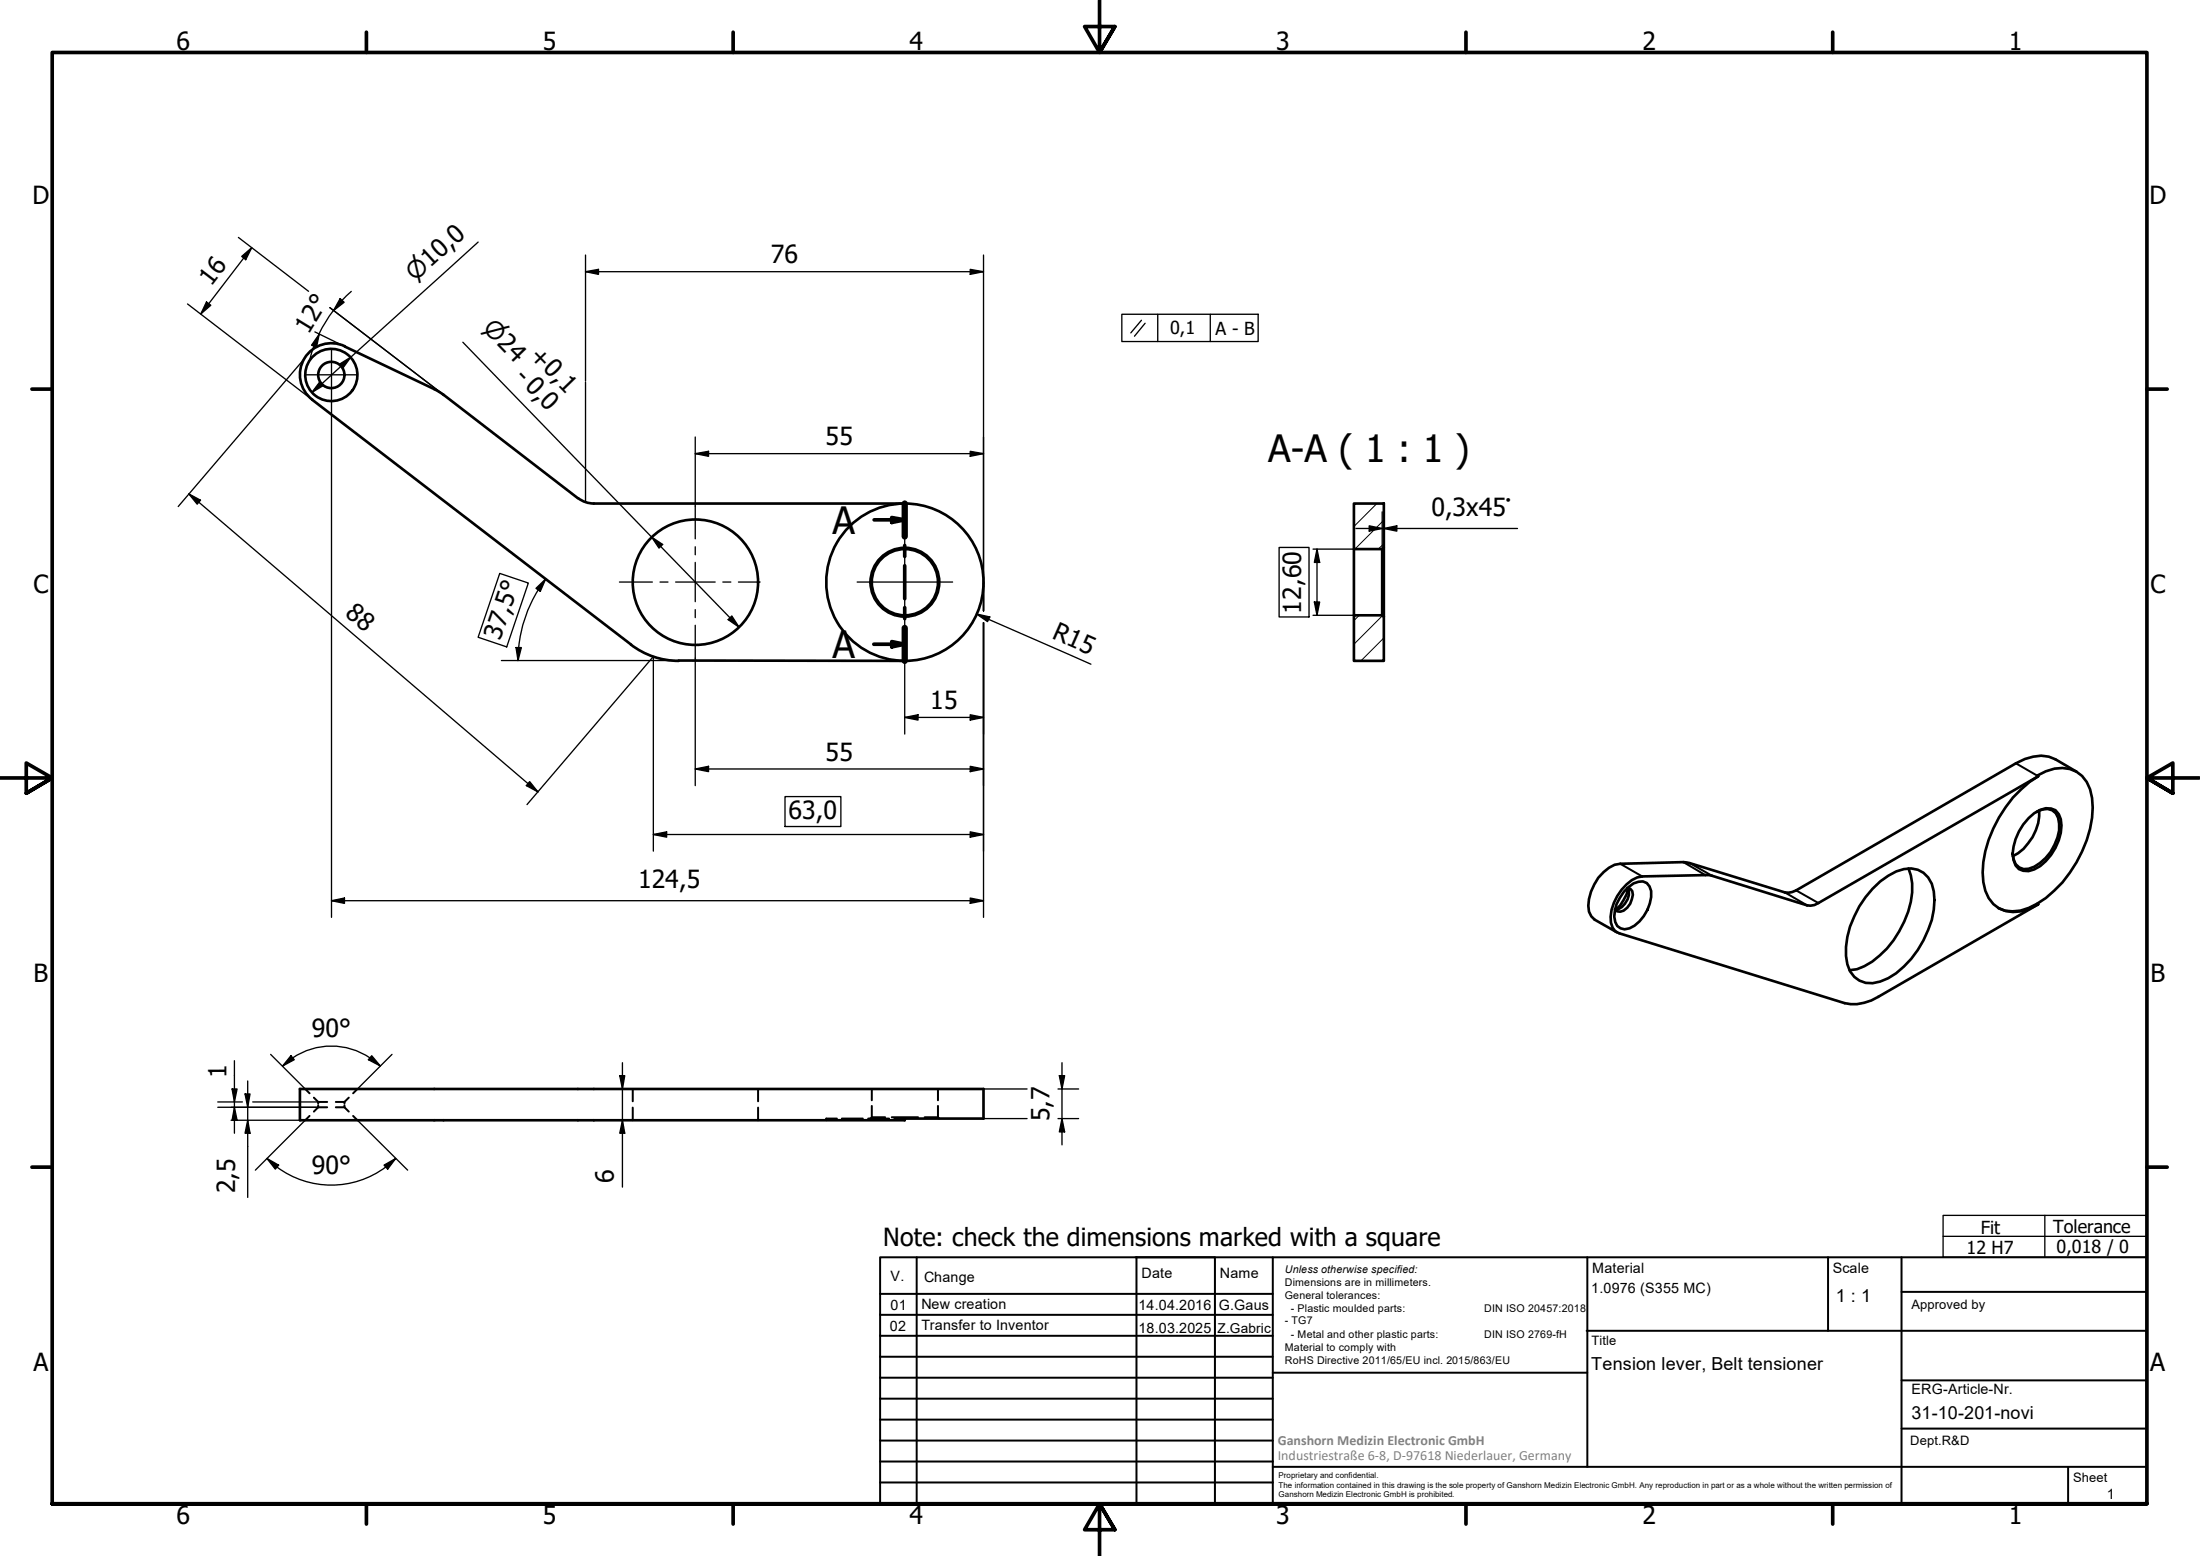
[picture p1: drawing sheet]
<svg xmlns="http://www.w3.org/2000/svg" width="420mm" height="297mm" viewBox="0 0 420 297" stroke-linecap="round" stroke-linejoin="round" font-family="sans-serif">
<!-- layer: Hatch (ISO) -->
<path d="M263 96.1l-4.4 4.4M264.3 99.3l-5.5 5.5M259.6 117.5l-1 1M264 117.5l-5.4 5.5M264.3 103.8l-1.1 1M264.3 121.8l-4.4 4.4" fill="none" stroke="#000" stroke-width=".19"/>
<!-- layer: Visible (ISO) -->
<g fill="none" stroke="#000" stroke-width=".51">
<path d="M65.8 66.2l17.1 8.1M65.9 66.1a6 6 0 0 0-7.7 2.3 6 6 0 0 0 1.4 7.9l60.9 46.7a14.8 14.8 0 0 0 9.1 3.2M83 74.3l1.7 1.1M84.7 75.4l25.7 19.7M110.4 95.1l1.4 .8 1.6 .2M113.4 96.1h59.4M258.6 96.1h5.7v8.5l-.3 .2h-5.4zM258.6 104.8v21.4h5.7v-8.5l-.3-.2h-5.4M264 104.8v12.7M264.3 104.6v13.1M129.6 126.1l43.2 .1M387.4 156.2a4.9 4.9 0 0 1 4.3-1.8 2.93 2.93 0 0 1 2 3.2 10 10 0 0 1-5.2 8.4 2.65 2.65 0 0 1-3.9-1.8 8.7 8.7 0 0 1 1.8-6.8z"/>
<path d="M388.9 155a2.6 2.6 0 0 1 4.2 1.1 8.6 8.6 0 0 1-3.5 8.7 3.5 3.5 0 0 1-4 .8l-.7-.6-.3-1-.2-1.1M389.3 148.2l-42.8 24.6h-1.4l-18.7-5.7-12.8 .2a5.9 5.9 0 0 0-3.9 2.5 8.8 8.8 0 0 0-2 6.3l.3 1 .5 .7 .7 .4 43.1 13.3a8.1 8.1 0 0 0 6.4-1.2l30.6-17.7M389.3 148.2a23.3 23.3 0 0 0-10.6 18.3 7.7 7.7 0 0 0 3.1 6.9 6.7 6.7 0 0 0 5.8 .1l1.7-.9M389.3 148.2l-.2-.1a7.6 7.6 0 0 1 7.5-.8 6.5 6.5 0 0 1 2.9 5 20.7 20.7 0 0 1-4.2 14.3 17.2 17.2 0 0 1-9.5 7.2l-1.5 .2-1.4-.2-1.3-.5M389.4 154.7a9.5 9.5 0 0 1-5 8.7M396.6 147.3l-4-2.3a6.7 6.7 0 0 0-5.9-.1l-1.7 .8-42 24.3-.7 .3-1.4 .1-18.8-5.8-12.7 .3a6.5 6.5 0 0 0-4.9 3.9 7.8 7.8 0 0 0-1 5.2l.4 .9 .6 .7 4.3 2.4M310.1 170.2a4.3 4.3 0 0 1 3.7-1.9 2.42 2.42 0 0 1 1.5 2.9 7.7 7.7 0 0 1-4.1 6 2.09 2.09 0 0 1-2.9-2.2 7.4 7.4 0 0 1 1.8-4.8zM310.8 169.5l.5 .2 .4 .4a3.4 3.4 0 0 1-2.3 3.9h-.5l-.5-.4M310.9 169.5a3.2 3.2 0 0 1-2.4 4.2M311 169.6a8.2 8.2 0 0 1-2.4 4.1M357.6 169.7a12.3 12.3 0 0 1 6-3.8 4.6 4.6 0 0 1 5.7 4.3 14.9 14.9 0 0 1-2 9.3 16 16 0 0 1-8.2 7.9 4.6 4.6 0 0 1-6.3-3.3 15.5 15.5 0 0 1 2.3-11.1l1.2-1.8zM364.5 165.8a12.6 12.6 0 0 1-.8 10.1 16.6 16.6 0 0 1-9.1 9.1l-1.3 .2"/>
<path d="M389.1 172.5l.2 .1M57.3 207.9h130.5v5.6h-15v.4h-115.5z"/>
<circle cx="63.3" cy="71.6" r="5"/>
<circle cx="63.3" cy="71.6" r="2.51"/>
<circle cx="132.8" cy="111.1" r="12"/>
<circle cx="172.8" cy="111.1" r="15"/>
<circle cx="172.8" cy="111.1" r="6.3"/>
<circle cx="172.8" cy="111.1" r="6.6"/>
</g>
<!-- layer: Hidden (ISO) -->
<g fill="none" stroke="#000" stroke-width=".38">
<path d="M58.3 207.9l.8 .8M59.1 213l-.8 .9M59.9 209.5l.9 .9M60.8 210.4h1.7M60.8 211.4h1.7M60.8 210.4v.3M60.8 211v.4M60.8 211.4l-.9 .8M64.1 210.4h1.7M64.1 211.4h1.7M65.8 210.4v.3M65.8 211v.4"/>
<path d="M65.8 211.4l.8 .8M66.6 209.5l-.8 .9M67.4 213l.9 .9M68.3 207.9l-.9 .8M120.8 207.9v2.3M120.8 211.4v2.5M144.8 207.9v2.3M144.8 211.4v2.5M157.8 213.7v.2M159.8 213.5h-2v.2M160.8 213.5h4M165.8 213.5h4"/>
<path d="M166.3 213.5h-.1M166.5 213.3h2.5M166.5 213.3h-.1M166.5 207.9v2.1M166.5 211.1v2.2M170.3 213.3h5M170.8 213.5h2v.2M172.8 213.7v.2M176.6 213.3h2.6M179.1 207.9v2.1M179.1 211.1v2.2M179.3 213.5h.1"/>
</g>
<!-- layer: Visible Narrow (ISO) -->
<path d="M385 145.7l4.1 2.4M309.4 164.9l4.2 2.4M321.5 164.6l4.2 2.5M322.7 164.8l4.3 2.4M340.9 170.4l4.2 2.4M343 170l4.3 2.4" fill="none" stroke="#000" stroke-width=".38"/>
<!-- layer: Section Line (ISO) -->
<path d="M166.9 99.2h5.9M170.3 98.8l2.5 .4-2.5 .5zM172.8 96.1v6.3M172.8 104.1v2.1M172.8 108v6.3M172.8 116v2.1M172.8 119.9v6.3M166.9 123h5.9M170.3 122.5l2.5 .5-2.5 .5z" fill="none" stroke="#000" stroke-width=".7"/>
<path d="M172.8 96.1v6.3M172.8 119.9v6.3" fill="none" stroke="#000" stroke-width="1.2"/>
<path d="M170.3 98.8l2.5 .4-2.5 .5zM170.3 122.5l2.5 .5-2.5 .5z" fill="#000"/>
<!-- layer: Border (ISO) -->
<g fill="none" stroke="#000" stroke-width=".7">
<path d="M70 6.1v3.9M140 6.1v3.9M210 0v10l-2.9-4.9h5.8l-2.9 4.9 2.9-4.9M280 6.1v3.9M350 6.1v3.9M6.1 74.3h3.9M410 74.3h3.9M0 148.5h10l-5-2.8v5.7l5-2.9-5 2.9M420 148.5h-10l5-2.8v5.7l-5-2.9 5 2.9M6.1 222.8h3.9M410 222.8h3.9M10 287.1v-277.1h400v277.1h-400h400"/>
<path d="M70 287.1v3.8M140 287.1v3.8M212.9 292l-2.9-4.9 2.9 4.9h-5.8l2.9-4.9v9.9M280 287.1v3.8M350 287.1v3.8"/>
</g>
<!-- layer: TitleBlock -->
<g fill="none" stroke="#000" stroke-width=".38">
<path d="M168.1 251h75M168.1 247h75M168.1 255h75M168.1 259h75M175.1 240v47M216.9 240h15M217 240v47M232 240v47M243.1 240.1v46.9h-75v-47h241.9v47.1h-167M303 254h107M303.1 240v40M349.1 240v14"/>
<path d="M363.2 240v47.1M363.2 246.6h46.8M168.1 271h75M168.1 263h75M168.1 267h75M168.1 275h75M168.1 279h75M243.1 262.1h60M363.2 272.7h46.8M363.2 263.5h46.8M168.1 283h75M216.9 287h15"/>
<path d="M243.1 280h166.9M395 280.1v7"/>
</g>
<!-- layer: Sketch Geometry (ISO) -->
<path d="M214.2 60h26.1v5.2h-26.1zM221.1 60v5.2M231.1 60v5.2M218 61.1l-2 2.4M218.7 61.7l-2 2.5M371.1 232h38.9v8h-38.9zM371.1 236h38.9M390.5 232v8" fill="none" stroke="#000" stroke-width=".25"/>
<!-- layer: Center Mark (ISO) -->
<g fill="none" stroke="#000" stroke-width=".25">
<path d="M58.3 71.6h10M63.3 66.5v10.1M132.8 96.6v6.3M118.3 111.1h6.3M126 111.1h1.6M129 111.1h7.6M132.8 104.4v1.5M132.8 107.4v7.5M132.8 116.4v1.5M132.8 119.4v6.3M138 111.1h1.6M141 111.1h4.2"/>
<path d="M163.7 111.1h18.2M172.8 102v18.3"/>
</g>
<!-- layer: Dimension (ISO) -->
<g fill="none" stroke="#000" stroke-width=".25">
<path d="M35.8 58l23.8 18.3M39.4 57.6l.9 .7-1.9 1.6zM45.5 45.3l13.4 10.3M46.2 48.9l1.9-1.6-1.2 2.3zM48.1 47.3l-9.7 12.6M63 58.7l21.7 16.7M63.7 59.3l-1.7 2.5-1.1 2M65 57l.7 .7-2 1.6zM65.3 57.4l-1.6 1.9M67.1 55.6l-1.8 1.8M91.3 46.2l-31.7 28.7M111.8 51.9l2.5-.5v1z"/>
<path d="M111.8 51.9h76M111.8 48.7v24.1M185.3 51.4l2.5 .5-2.5 .5zM187.8 48.7v67.9M58.2 68.4l-24.2 28.3M60.1 63.4l5.7 2.8M61 63.8l-.5 2.5-1-.4zM61 63.8l-1.1 2.3-.7 2.4M61.1 72.9l.7 .7-2.2 1.3zM63.3 76.6v98.5M64.8 69.5l2.2-1.3-1.5 2.1zM88.4 65.3l52.8 54.4"/>
<path d="M111.8 72.9v23M36.1 94.3l2.2 1.2-.6 .8zM36.1 94.3l66.6 56.9M132.8 86.6l2.5-.4v.9zM132.8 86.6h55M132.8 83.4v13.2M185.3 86.2l2.5 .4-2.5 .5zM264 97.7v7.1M95.4 109.5l5.5 1.8-4.1 12.2-5.5-1.8zM102.4 112.3l1.8-1.8-1 2.4zM104.2 110.5a25.8 25.8 0 0 0-5.3 15.6M124.5 102.5l2.1 1.4-.7 .7z"/>
<path d="M139.8 117.6l1.4 2.1-2.1-1.4zM186.5 117.2l2.5 .6-.4 .9zM186.5 117.2l21.8 9.6M187.8 118.9v56.2M244.3 104.5h5.7v13.3h-5.7zM250.8 104.8h7.8M250.8 117.5h7.8M251 114.9h1l-.5 2.6zM251.5 104.8l.5 2.6h-1zM251.5 104.8v12.7M259 100.9h30.8M261.5 100.4l2.5 .5-2.5 .5z"/>
<path d="M264.3 100.9l2.5-.5v1zM95.8 126.1h33.8M98.6 123.6h1l-.7 2.5zM132.8 125.7v24.3M172.8 137l2.5-.6v1.1zM172.8 137h15M172.8 120.3v19.8M185.3 136.4l2.5 .6-2.5 .5zM100.6 153.6l24.2-28.3v37.2M101.2 149.2l1.5 2-2.2-1.2zM124.8 159.3l2.5-.5v1zM124.8 159.3h63"/>
<path d="M132.8 146.8l2.5-.5v1zM132.8 146.8h55M149.9 152.1h10.7v5.7h-10.7zM185.3 146.3l2.5 .5-2.5 .5zM185.3 158.8l2.5 .5-2.5 .5zM63.3 171.9l2.5-.5v1.1zM63.3 171.9h124.5M185.3 171.4l2.5 .5-2.5 .6zM41.6 211.4h19.2M41.6 210.4h4.7M44.1 213.9h13.2M44.3 207.9h1l-.5 2.5z"/>
<path d="M44.8 211.4l.5 2.5h-1zM44.8 202.5v13.8M46.8 208.8h1l-.5 2.6zM47.3 213.9l.5 2.4h-1zM47.3 206.4v22.2M48.3 210.4h12.5M51.7 201.3l6.6 6.6M55.6 201.5l.6 .8-2.2 1.2zM55.9 201.9l-1.9 1.6M55.9 202a13.2 13.2 0 0 1 14.8 0M58.3 213.9l-9.5 9.5M68.3 213.9l9.6 9.5"/>
<path d="M70.7 201.9l1.9 1.6M71 201.5l1.6 2-2.2-1.2zM74.9 201.3l-6.6 6.6M118.4 205.3h.9l-.4 2.6zM118.9 213.9l.4 2.4h-.9zM118.9 202.9v23.7M187.8 213.5h8.4M187.8 207.9h8.4M202.1 213.5h3.9M202.1 207.9h3.9M202.3 205.3h1l-.5 2.6zM202.8 213.5l.5 2.6h-1z"/>
<path d="M202.8 202.9v15.7M51 221.2l2.2 1.2-.6 .8zM51 221.2l1.9 1.6M52.9 222.8a17.4 17.4 0 0 0 20.8 0M73.3 222.4l2.3-1.2-1.6 2zM75.6 221.2l-1.9 1.6"/>
</g>
<g fill="#000">
<path d="M39.4 57.6l.9 .7-1.9 1.6zM46.2 48.9l1.9-1.6-1.2 2.3zM65 57l.7 .7-2 1.6zM111.8 51.9l2.5-.5v1zM185.3 51.4l2.5 .5-2.5 .5zM61 63.8l-.5 2.5-1-.4zM61.1 72.9l.7 .7-2.2 1.3zM64.8 69.5l2.2-1.3-1.5 2.1zM36.1 94.3l2.2 1.2-.6 .8zM132.8 86.6l2.5-.4v.9zM185.3 86.2l2.5 .4-2.5 .5zM102.4 112.3l1.8-1.8-1 2.4z"/>
<path d="M124.5 102.5l2.1 1.4-.7 .7zM139.8 117.6l1.4 2.1-2.1-1.4zM186.5 117.2l2.5 .6-.4 .9zM251 114.9h1l-.5 2.6zM251.5 104.8l.5 2.6h-1zM261.5 100.4l2.5 .5-2.5 .5zM264.3 100.9l2.5-.5v1zM98.6 123.6h1l-.7 2.5zM172.8 137l2.5-.6v1.1zM185.3 136.4l2.5 .6-2.5 .5zM101.2 149.2l1.5 2-2.2-1.2zM124.8 159.3l2.5-.5v1z"/>
<path d="M132.8 146.8l2.5-.5v1zM185.3 146.3l2.5 .5-2.5 .5zM185.3 158.8l2.5 .5-2.5 .5zM63.3 171.9l2.5-.5v1.1zM185.3 171.4l2.5 .5-2.5 .6zM44.3 207.9h1l-.5 2.5zM44.8 211.4l.5 2.5h-1zM46.8 208.8h1l-.5 2.6zM47.3 213.9l.5 2.4h-1zM55.6 201.5l.6 .8-2.2 1.2zM71 201.5l1.6 2-2.2-1.2zM118.4 205.3h.9l-.4 2.6z"/>
<path d="M118.9 213.9l.4 2.4h-.9zM202.3 205.3h1l-.5 2.6zM202.8 213.5l.5 2.6h-1zM51 221.2l2.2 1.2-.6 .8zM73.3 222.4l2.3-1.2-1.6 2z"/>
</g>
<g font-size="7.2">
<text x="242.2" y="88.2">A-A ( 1 : 1 )</text>
<text x="159" y="101.9">A</text>
<text x="159" y="125.7">A</text>
</g>
<g font-size="4.8">
<text x="33.7" y="9.6">6</text>
<text x="103.7" y="9.6">5</text>
<text x="173.7" y="9.6">4</text>
<text x="243.7" y="9.6">3</text>
<text x="313.7" y="9.6">2</text>
<text x="383.7" y="9.6">1</text>
<text x="6.2" y="38.9">D</text>
<text x="410.5" y="38.9">D</text>
<text x="147.2" y="50.3">76</text>
<text x="40.3" y="54.7" transform="rotate(-53 40.3 54.7)">16</text>
<text x="58.9" y="63.9" transform="rotate(-59 58.9 63.9)">12°</text>
<text x="101" y="68.1" transform="rotate(46 101 68.1)">+0,1</text>
<text x="98.1" y="72.2" transform="rotate(46 98.1 72.2)">- 0,0</text>
<text x="157.7" y="85">55</text>
<text x="273.4" y="98.5">0,3x45°</text>
<text x="6.4" y="113.1">C</text>
<text x="410.7" y="113.1">C</text>
<text x="65.7" y="117.5" transform="rotate(41 65.7 117.5)">88</text>
<text x="248.5" y="117.1" transform="rotate(-90 248.5 117.1)">12,60</text>
<text x="95.5" y="122.4" transform="rotate(-71 95.5 122.4)">37,5°</text>
<text x="200.7" y="121.7" transform="rotate(24 200.7 121.7)">R15</text>
<text x="177.7" y="135.4">15</text>
<text x="157.7" y="145.2">55</text>
<text x="150.6" y="156.3">63,0</text>
<text x="121.9" y="169.5">124,5</text>
<text x="6.4" y="187.4">B</text>
<text x="410.7" y="187.4">B</text>
<text x="59.6" y="198">90°</text>
<text x="43.2" y="205.9" transform="rotate(-90 43.2 205.9)">1</text>
<text x="200.4" y="214" transform="rotate(-90 200.4 214)">5,7</text>
<text x="44.9" y="227.8" transform="rotate(-90 44.9 227.8)">2,5</text>
<text x="59.6" y="224.1">90°</text>
<text x="117.2" y="225.9" transform="rotate(-90 117.2 225.9)">6</text>
<text x="168.7" y="237.8">Note: check the dimensions marked with a square</text>
<text x="6.4" y="261.7">A</text>
<text x="410.7" y="261.7">A</text>
<text x="33.7" y="290.9">6</text>
<text x="103.7" y="290.9">5</text>
<text x="173.7" y="290.9">4</text>
<text x="243.7" y="290.9">3</text>
<text x="313.7" y="290.9">2</text>
<text x="383.7" y="290.9">1</text>
</g>
<g font-size="4.6">
<text x="79.3" y="53.8" transform="rotate(-42 79.3 53.8)">⌀10,0</text>
<text x="92" y="62.8" transform="rotate(46 92 62.8)">⌀24</text>
</g>
<g font-size="3.4">
<text x="223.5" y="63.7">0,1</text>
<text x="232.2" y="63.9">A - B</text>
<text x="375.5" y="239.4">12 H7</text>
<text x="378.3" y="235.6">Fit</text>
<text x="392.1" y="235.4">Tolerance</text>
<text x="392.7" y="239.2">0,018 / 0</text>
<text x="350.6" y="248.5">1 : 1</text>
<text x="303.9" y="261.6">Tension lever, Belt tensioner</text>
<text x="365.1" y="270.9">31-10-201-novi</text>
</g>
<g font-size="2.7">
<text x="170.1" y="244.5">V.</text>
<text x="176.5" y="244.7">Change</text>
<text x="218" y="244">Date</text>
<text x="233" y="244">Name</text>
<text x="304.1" y="243">Material</text>
<text x="350" y="243.1">Scale</text>
<text x="170.1" y="250">01</text>
<text x="176" y="249.9">New creation</text>
<text x="217.4" y="250">14.04.2016</text>
<text x="232.8" y="250">G.Gaus</text>
<text x="303.9" y="246.8">1.0976 (S355 MC)</text>
<text x="169.9" y="254.1">02</text>
<text x="176" y="254">Transfer to Inventor</text>
<text x="217.4" y="254.6">18.03.2025</text>
<text x="365.1" y="266.1">ERG-Article-Nr.</text>
<text x="402.3" y="286.2">1</text>
</g>
<g font-size="2.7" fill="#808080">
<text x="244" y="275.8">Ganshorn Medizin Electronic GmbH</text>
<text x="244" y="278.7">Industriestraße 6-8, D-97618 Niederlauer, Germany</text>
</g>
<text font-size="2.6" x="232.5" y="254.4">Z.Gabric</text>
<g font-size="2.5">
<text x="365.1" y="249.9">Approved by</text>
<text x="304" y="256.8">Title</text>
<text x="364.8" y="275.8">Dept.R&amp;D</text>
<text x="395.9" y="282.9">Sheet</text>
</g>
<g font-size="2">
<text x="245.4" y="242.9">Unless otherwise specified:</text>
<text x="245.4" y="245.4">Dimensions are in millimeters.</text>
<text x="245.4" y="247.9">General tolerances:</text>
<text x="246.5" y="250.4">- Plastic moulded parts:</text>
<text x="283.5" y="250.4">DIN ISO 20457:2018</text>
<text x="245.4" y="252.8">- TG7</text>
<text x="245.4" y="257.9">Material to comply with</text>
<text x="246.5" y="255.4">- Metal and other plastic parts:</text>
<text x="283.5" y="255.4">DIN ISO 2769-fH</text>
<text x="245.4" y="260.3">RoHS Directive 2011/65/EU incl. 2015/863/EU</text>
</g>
<g font-size="1.5">
<text x="244.2" y="282.2">Proprietary and confidential.</text>
<text x="244.2" y="284">The information contained in this drawing is the sole property of Ganshorn Medizin Electronic GmbH. Any reproduction in part or as a whole without the written permission of</text>
<text x="244.2" y="285.8">Ganshorn Medizin Electronic GmbH is prohibited.</text>
</g>
</svg>
